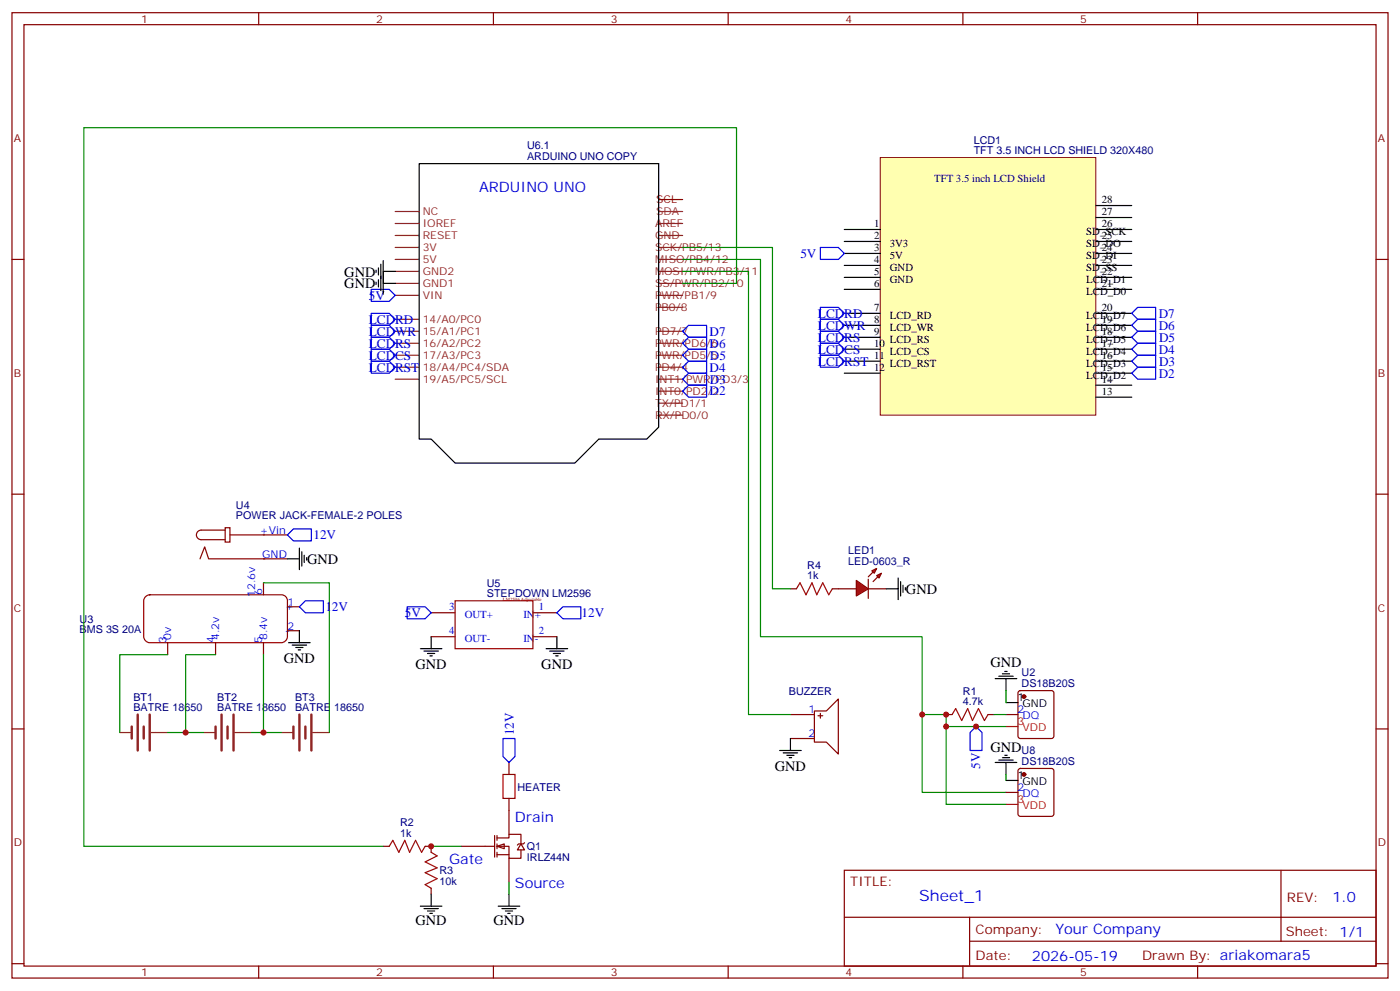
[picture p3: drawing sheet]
<svg xmlns="http://www.w3.org/2000/svg" width="412mm" height="292mm" viewBox="0 0 412 292" stroke-linecap="round" stroke-linejoin="round" font-family="sans-serif">
<g fill="none" stroke="#870000" stroke-width=".35">
<path d="M3.5 3.7h405.4v284.4h-405.4zM7.1 7.3h398.2v277.3h-398.2zM76.2 3.7v3.6M145.3 3.7v3.6M214.5 3.7v3.6M283.6 3.7v3.6M352.8 3.7v3.6M3.5 76.4h3.6M405.3 76.4h3.6M3.5 145.6h3.6M405.3 145.6h3.6M3.5 214.7h3.6"/>
<path d="M278.7 210.5h1.8M291 210.5h1.8M296.3 210.5h3.6M300.1 203.6l.5-.2h9.1l.5 .2 .2 .5v12.7l-.2 .5-.5 .2h-9.1l-.5-.2-.2-.5v-12.7zM405.3 214.7h3.6M248.7 256.3h156.6v28.3h-156.6zM377.3 256.4v20.8M248.7 270.2h156.5M285.6 277.2h119.6M285.6 270.2v14.1M3.5 283.8h3.6M76.2 284.6v3.5"/>
<path d="M145.3 284.6v3.5M214.5 284.6v3.5M283.6 284.6v3.5M352.8 284.6v3.5M405.3 283.8h3.6"/>
</g>
<circle cx="301.6" cy="205.2" r=".53" fill="#870000" stroke="#870000" stroke-width=".35"/>
<path d="M296.3 206.9h3.6" fill="none" stroke="#000" stroke-width=".35"/>
<path d="M296.3 214h3.6" fill="none" stroke="#f00" stroke-width=".35"/>
<path d="M280.5 210.5l1-1.8 1.8 3.5 1.7-3.5 1.5 3.5 1.7-3.5 1.8 3.5 1-1.7" fill="none" stroke="#a10000" stroke-width=".35"/>
<g fill="#fff" stroke="#870000" stroke-width=".35">
<path d="M146.4 249.3l2.1-.7v1.4z"/>
<path d="M153.5 248.6l1 1.7h-2.1z"/>
</g>
<g fill="none" stroke="#870000" stroke-width=".35">
<path d="M66.3 155.4h1.4v4.3h-1.4zM66.3 156.1h-7a1.41 1.41 0 0 0-1.4 1.5 1.41 1.41 0 0 0 1.4 1.4h7M67.7 157.6h17M58.9 164.6l1.4-3.5 1.2 3.5h16.4M77.6 171.7v3.5M77.6 164.6h7.1M84.7 178.7h3.5M49.4 189.3v3.5M63.5 189.3v3.5M77.6 189.3v3.5M84.7 185.8h3.5M127 180.5h7.1"/>
<path d="M127 187.5h7.1M157 180.5h7M157 187.5h7M232.8 217.5h7.1M232.8 210.5h7.1M239.9 209.4h3.5l3.5-3.5v16.2l-3.5-3.5h-3.5zM240.9 210.8h1.5M241.7 210.1v1.4M149.9 224.6v3.5M149.9 235.2v10.5M296.3 233.4h3.6M300.1 226.5l.5-.2h9.1l.5 .2 .2 .5v12.7l-.2 .5-.5 .3h-9.1l-.5-.3-.2-.5v-12.7z"/>
<path d="M112.9 249.3h1.8M125.2 249.3h1.8v1.7M135.8 249.3h9.9M145.7 246.1v6.3M146.4 246.8h3.5v-1.1h3.6v2.9M146.4 249.3h3.5v3.5h3.6v-2.5M146.4 251.7h3.5M146.4 246.1v1.4M146.4 248.6v1.4M146.4 251v1.4M149.9 252.8v7.1M154.5 248.2l-.3 .4h-1.4l-.4 .3"/>
<path d="M127 261.6v1.8"/>
</g>
<path d="M134.1 177h22.9v14.1h-22.9zM148.2 228.1h3.5v7.1h-3.5zM114.7 249.3l1-1.8 1.8 3.5 1.7-3.5 1.4 3.5 1.8-3.5 1.8 3.5 1-1.7M127 251l1.8 1.1-3.6 1.8 3.6 1.7-3.6 1.4 3.6 1.8-3.6 1.8 1.8 1" fill="none" stroke="#a10000" stroke-width=".35"/>
<g fill="none" stroke="#008700" stroke-width=".35">
<path d="M201.1 79.9h19.4v130.6h12.3M201.1 83.5h15.9v-45.9h-192.3v211.7h88.2M77.6 171.7h19.4v44.1M49.4 192.8h-14.1v23M63.5 192.8h-8.8v23M77.6 192.8v23M49.4 215.8h10.6M74.1 215.8h8.8M278.7 214v22.9h17.6M292.8 210.5h3.5M296.3 214h-17.6v-3.5h-7.1v22.9h24.7M296.3 203.4v3.5"/>
<path d="M296.3 228.1v1.8M127 249.3h8.8M149.9 259.9v3.5"/>
</g>
<g fill="none" stroke="#000" stroke-width=".35">
<path d="M123.5 48.2h70.5v77.6l-3.5 3.5h-14.1l-7.1 7.1h-35.2l-7.1-7.1h-3.5zM84.7 164.6h3.5M88.2 161.4v6.4M88.9 162.5v4.2M89.6 163.5v2.2M90.3 164.3v.7M85 189.3h6.4M86.1 190h4.2M87.1 190.7h2.2M87.8 191.4h.7M88.2 185.8v3.5M123.8 191.1h6.4"/>
<path d="M124.9 191.8h4.2M125.9 192.5h2.2M126.6 193.2h.8M127 187.5v3.6M160.9 191.1h6.3M161.9 191.8h4.3M163 192.5h2.1M163.7 193.2h.7M164 187.5v3.6M293.2 199.9h6.3M294.2 199.2h4.2M295.3 198.5h2.1"/>
<path d="M296 197.8h.7M296.3 199.9v3.5M232.8 217.5v3.6M229.7 221.1h6.3M230.7 221.8h4.2M231.8 222.5h2.1M232.5 223.2h.7M293.2 224.6h6.3M294.2 223.9h4.2M295.3 223.2h2.1M296 222.5h.7M296.3 224.6v3.5"/>
<path d="M296.3 229.9h3.6M123.8 266.9h6.4M124.9 267.6h4.2M125.9 268.3h2.2M126.6 269h.8M127 263.4v3.5M146.8 266.9h6.3M147.8 267.6h4.2M148.9 268.3h2.1M149.6 269h.7M149.9 263.4v3.5"/>
</g>
<path d="M84.7 157.6l1.7-1.8h5.3v3.5h-5.3zM90 177h5.2v3.5h-5.2l-1.8-1.8zM119.9 178.7h5.3l1.8 1.8-1.8 1.7h-5.3zM164 180.5l1.8-1.8h5.3v3.5h-5.3zM148.2 217.5h3.5v5.3l-1.8 1.8-1.7-1.8z" fill="none" stroke="#00f" stroke-width=".35"/>
<g fill="none" stroke="#8c2424" stroke-width=".35">
<path d="M116.4 79.9h7.1M116.4 76.4h7.1M116.4 72.9h7.1M116.4 69.4h7.1M116.4 65.8h7.1M116.4 62.3h7.1M194 79.9h7.1M194 76.4h7.1M194 72.9h7.1M194 69.4h7.1M194 65.8h7.1M116.4 97.6h7.1"/>
<path d="M116.4 87h7.1M116.4 83.5h7.1M116.4 94.1h7.1M194 97.6h7.1M194 90.5h7.1M194 87h7.1M194 83.5h7.1M116.4 111.7h7.1M116.4 108.2h7.1M116.4 104.6h7.1M116.4 101.1h7.1M194 118.7h7.1"/>
<path d="M194 115.2h7.1M194 111.7h7.1M194 108.2h7.1M194 104.6h7.1M194 101.1h7.1M194 122.3h7.1M35.3 215.8h3.5M44.4 215.8h5M60 215.8h3.5M69.1 215.8h5M82.9 215.8h3.5M92.1 215.8h4.9"/>
</g>
<path d="M38.8 214v3.5M40.6 210.5v10.6M42.3 214v3.5M44.1 210.5v10.6M63.5 214v3.5M65.3 210.5v10.6M67 214v3.5M68.8 210.5v10.6M86.4 214v3.5M88.2 210.5v10.6M90 214v3.5M91.7 210.5v10.6" fill="none" stroke="#8c2424" stroke-width=".71"/>
<path d="M194 58.8h7.1M42.9 175.7l1.2-.5h38.8a1.76 1.76 0 0 1 1.8 1.8v10.5a1.89 1.89 0 0 1-1.8 1.8h-38.8a1.89 1.89 0 0 1-1.8-1.8v-10.5z" fill="none" stroke="#900" stroke-width=".35"/>
<path d="M194 62.3h7.1" fill="none" stroke="#933" stroke-width=".35"/>
<circle cx="301.6" cy="228.1" r=".53" fill="#870000" stroke="#870000" stroke-width=".35"/>
<path d="M296.3 236.9h3.6" fill="none" stroke="#f00" stroke-width=".35"/>
<g fill="#f00" stroke="#870000" stroke-width=".35">
<path d="M252.2 171l3.6 2.4-3.6 2.1z"/>
<path d="M255.8 170.6v5.6z"/>
</g>
<g fill="#870000" stroke="#870000" stroke-width=".35">
<path d="M255.8 169.9l1.4-1.4z"/>
<path d="M257.2 171.3l1.4-1.4z"/>
</g>
<g fill="#f00" stroke="#870000" stroke-width=".35">
<path d="M256.8 168.1l1.4-.7-.7 1.4z"/>
<path d="M258.2 169.5l1.4-.7-.7 1.5z"/>
</g>
<path d="M232.8 173.4h1.8M245.2 173.4h7M255.8 173.4h5.3" fill="none" stroke="#870000" stroke-width=".35"/>
<path d="M234.6 173.4l1.1-1.7 1.7 3.5 1.8-3.5 1.4 3.5 1.8-3.5 1.7 3.5 1.1-1.8" fill="none" stroke="#a10000" stroke-width=".35"/>
<path d="M201.1 72.9h26.4v100.5h5.3M201.1 76.4h22.9v111.1h47.6v23" fill="none" stroke="#008700" stroke-width=".35"/>
<g fill="none" stroke="#000" stroke-width=".35">
<path d="M110.8 79.6v.7M111.5 78.9v2.1M112.2 77.8v7.8M112.9 76.8v9.8M112.9 79.9h3.5M110.8 83.1v.7M111.5 82.4v2.1M112.9 83.5h3.5M261.1 173.4h3.5M264.6 170.3v6.3M265.3 171.3v4.2M266 172.4v2.1"/>
<path d="M266.7 173.1v.7"/>
</g>
<path d="M109.4 85.2h5.3l1.7 1.8-1.7 1.8h-5.3zM287.5 214l1.8 1.8v5.3h-3.5v-5.3z" fill="none" stroke="#00f" stroke-width=".35"/>
<path d="M259.3 46.4h63.5v75.9h-63.5z" fill="#ffffb0" stroke="#800000" stroke-width=".29"/>
<g fill="none" stroke="#000" stroke-width=".35">
<path d="M248.7 67.6h10.6M248.7 71.1h10.6M248.7 74.6h10.6M248.7 78.2h10.6M322.8 67.6h10.6M322.8 71.1h10.6M322.8 74.6h10.6M322.8 78.2h10.6M322.8 64.1h10.6M322.8 60.5h10.6M248.7 81.7h10.6M248.7 85.2h10.6"/>
<path d="M248.7 92.3h10.6M248.7 95.8h10.6M248.7 99.3h10.6M322.8 81.7h10.6M322.8 85.2h10.6M322.8 92.3h10.6M322.8 95.8h10.6M322.8 99.3h10.6M248.7 102.9h10.6M248.7 106.4h10.6M248.7 109.9h10.6M322.8 102.9h10.6"/>
<path d="M322.8 106.4h10.6M322.8 109.9h10.6M322.8 117h10.6M322.8 113.5h10.6"/>
</g>
<g fill="none" stroke="#00f" stroke-width=".35">
<path d="M241.7 72.9h5.2l1.8 1.7-1.8 1.8h-5.2zM109.4 92.3h5.3l1.7 1.8-1.7 1.7h-5.3zM109.4 95.8h5.3l1.7 1.8-1.7 1.7h-5.3zM109.4 99.3h5.3l1.7 1.8-1.7 1.8h-5.3zM202.8 95.8h5.3v3.5h-5.3l-1.7-1.7zM241.7 97.6h5.2l1.8 1.7-1.8 1.8h-5.2zM241.7 94.1h5.2l1.8 1.7-1.8 1.8h-5.2zM241.7 90.5h5.2l1.8 1.8-1.8 1.8h-5.2zM333.4 99.3l1.7-1.7h5.3v3.5h-5.3zM333.4 95.8l1.7-1.7h5.3v3.5h-5.3zM333.4 92.3l1.7-1.8h5.3v3.6h-5.3zM109.4 102.9h5.3l1.7 1.7-1.7 1.8h-5.3z"/>
<path d="M109.4 106.4h5.3l1.7 1.8-1.7 1.7h-5.3zM201.1 111.7l1.7-1.8h5.3v3.6h-5.3zM201.1 108.2l1.7-1.8h5.3v3.5h-5.3zM201.1 104.6l1.7-1.7h5.3v3.5h-5.3zM201.1 101.1l1.7-1.8h5.3v3.6h-5.3zM202.8 113.5h5.3v3.5h-5.3l-1.7-1.8zM241.7 104.6h5.2l1.8 1.8-1.8 1.8h-5.2zM241.7 101.1h5.2l1.8 1.8-1.8 1.7h-5.2zM333.4 109.9l1.7-1.7h5.3v3.5h-5.3zM333.4 106.4l1.7-1.8h5.3v3.6h-5.3zM333.4 102.9l1.7-1.8h5.3v3.5h-5.3z"/>
</g>
<g fill="#c00">
<circle cx="127" cy="249.3" r=".88"/>
<circle cx="54.7" cy="215.8" r=".88"/>
<circle cx="77.6" cy="215.8" r=".88"/>
<circle cx="278.7" cy="210.5" r=".88"/>
<circle cx="278.7" cy="214" r=".88"/>
<circle cx="271.6" cy="210.5" r=".88"/>
<circle cx="287.5" cy="214" r=".88"/>
</g>
<text font-size="4.6" fill="#00f" x="270.8" y="265.4">Sheet_1</text>
<g font-size="4.2" fill="#00f">
<text x="141.1" y="56.6">ARDUINO UNO</text>
<text x="151.7" y="242.2">Drain</text>
<text x="132.3" y="254.6">Gate</text>
<text x="151.7" y="261.6">Source</text>
<text x="392.5" y="265.6">1.0</text>
<text x="310.9" y="275.2">Your Company</text>
<text x="304" y="283">2026-05-19</text>
</g>
<g font-size="4.2">
<text x="101.4" y="81.4">GND</text>
<text x="101.4" y="85">GND</text>
<text x="90.5" y="166.1">GND</text>
<text x="266.9" y="174.9">GND</text>
<text x="83.6" y="195.4">GND</text>
<text x="122.4" y="197.2">GND</text>
<text x="159.5" y="197.2">GND</text>
<text x="291.7" y="196.6">GND</text>
<text x="291.7" y="221.4">GND</text>
<text x="228.2" y="227.2">GND</text>
<text x="122.4" y="272.6">GND</text>
<text x="145.3" y="272.6">GND</text>
</g>
<g font-size="3.9" fill="#00f">
<text x="235.8" y="75.9">5V</text>
<text x="108.7" y="88.2">5V</text>
<text x="108.7" y="95.3">LCDRD</text>
<text x="240.9" y="93.6">LCDRD</text>
<text x="341.3" y="93.6">D7</text>
<text x="108.7" y="98.8">LCDWR</text>
<text x="209" y="98.8">D7</text>
<text x="240.9" y="100.6">LCDRS</text>
<text x="240.9" y="97.1">LCDWR</text>
<text x="341.3" y="97.1">D6</text>
<text x="341.4" y="100.6">D5</text>
<text x="108.7" y="102.4">LCDRS</text>
<text x="108.7" y="105.9">LCDCS</text>
<text x="209" y="102.4">D6</text>
<text x="209.1" y="105.9">D5</text>
<text x="240.9" y="107.7">LCDRST</text>
<text x="240.9" y="104.1">LCDCS</text>
<text x="341.3" y="104.1">D4</text>
<text x="341.4" y="107.7">D3</text>
<text x="108.7" y="109.4">LCDRST</text>
<text x="209" y="109.4">D4</text>
<text x="209.1" y="113">D3</text>
<text x="341.3" y="111.2">D2</text>
<text x="209" y="116.5">D2</text>
<text x="92.3" y="158.8">12V</text>
<text x="95.9" y="180">12V</text>
<text x="119.2" y="181.8">5V</text>
<text x="171.3" y="181.8">12V</text>
<text x="151.4" y="216.6" transform="rotate(-90 151.4 216.6)">12V</text>
<text x="288.8" y="226.4" transform="rotate(-90 288.8 226.4)">5V</text>
</g>
<g font-size="3.9" fill="#800">
<text x="250.5" y="260.9">TITLE:</text>
<text x="379.1" y="265.6">REV:</text>
<text x="287.4" y="275.1">Company:</text>
<text x="378.7" y="275.7">Sheet: 1/1</text>
<text x="287.4" y="282.8">Date:</text>
<text x="336.4" y="282.9">Drawn By: ariakomara5</text>
</g>
<g font-size="3.2" fill="#800">
<text x="41.6" y="6.7">1</text>
<text x="110.8" y="6.7">2</text>
<text x="179.9" y="6.7">3</text>
<text x="249.1" y="6.7">4</text>
<text x="318.2" y="6.7">5</text>
<text x="4.1" y="41.8">A</text>
<text x="405.9" y="41.8">A</text>
<text x="4.1" y="111">B</text>
<text x="405.9" y="111">B</text>
<text x="4.1" y="180.1">C</text>
<text x="405.9" y="180.1">C</text>
<text x="4.1" y="249.3">D</text>
<text x="405.9" y="249.3">D</text>
<text x="41.6" y="287.5">1</text>
<text x="110.8" y="287.5">2</text>
<text x="179.9" y="287.5">3</text>
<text x="249.1" y="287.5">4</text>
<text x="318.2" y="287.5">5</text>
</g>
<g font-size="3.2" fill="#000080">
<text x="155.3" y="47.1">ARDUINO UNO COPY</text>
<text x="155.3" y="43.9">U6.1</text>
<text x="286.8" y="45.4">TFT 3.5 INCH LCD SHIELD 320X480</text>
<text x="286.8" y="42.3">LCD1</text>
<text x="275.2" y="53.5">TFT 3.5 inch LCD Shield</text>
<text x="69.5" y="149.8">U4</text>
<text x="69.5" y="152.9">POWER JACK-FEMALE-2 POLES</text>
<text x="237.8" y="167.5">R4</text>
<text x="249.9" y="166.4">LED-0603_R</text>
<text x="249.9" y="163.1">LED1</text>
<text x="143.4" y="172.8">U5</text>
<text x="237.8" y="170.6">1k</text>
<text x="143.4" y="175.9">STEPDOWN LM2596</text>
<text x="23.5" y="183.5">U3</text>
<text x="23.5" y="186.5">BMS 3S 20A</text>
<text x="300.9" y="202.3">DS18B20S</text>
<text x="300.9" y="199.2">U2</text>
<text x="39.3" y="209.4">BATRE 18650</text>
<text x="39.3" y="206.3">BT1</text>
<text x="64" y="209.4">BATRE 18650</text>
<text x="64" y="206.3">BT2</text>
<text x="86.9" y="209.4">BATRE 18650</text>
<text x="86.9" y="206.3">BT3</text>
<text x="232.4" y="204.6">BUZZER</text>
<text x="283.6" y="207.6">4.7k</text>
<text x="283.6" y="204.6">R1</text>
<text x="300.9" y="225.2">DS18B20S</text>
<text x="300.9" y="222.2">U8</text>
<text x="152.4" y="232.8">HEATER</text>
<text x="117.8" y="243.4">R2</text>
<text x="117.8" y="246.5">1k</text>
<text x="155.2" y="250.5">Q1</text>
<text x="129.5" y="257.5">R3</text>
<text x="155.2" y="253.6">IRLZ44N</text>
<text x="129.5" y="260.6">10k</text>
</g>
<text font-size="3.2" fill="#900" x="193.3" y="59.8">SCL</text>
<g font-size="3.2">
<text x="324.6" y="59.8">28</text>
<text x="324.6" y="63.4">27</text>
<text x="257.5" y="66.9">1</text>
<text x="257.5" y="70.4">2</text>
<text x="320" y="69.2">SD_SCK</text>
<text x="324.6" y="70.4">25</text>
<text x="324.6" y="66.9">26</text>
<text x="257.5" y="73.9">3</text>
<text x="257.5" y="77.5">4</text>
<text x="262.1" y="72.7">3V3</text>
<text x="262.1" y="76.2">5V</text>
<text x="320" y="76.2">SD_DI</text>
<text x="320" y="72.7">SD_DO</text>
<text x="324.6" y="77.5">23</text>
<text x="324.6" y="73.9">24</text>
<text x="257.5" y="81">5</text>
<text x="262.1" y="79.8">GND</text>
<text x="262.1" y="83.3">GND</text>
<text x="320" y="83.3">LCD_D1</text>
<text x="320" y="79.8">SD_SS</text>
<text x="324.6" y="81">22</text>
<text x="257.5" y="84.5">6</text>
<text x="320" y="86.8">LCD_D0</text>
<text x="324.6" y="84.5">21</text>
<text x="257.5" y="91.6">7</text>
<text x="257.5" y="95.1">8</text>
<text x="262.1" y="93.9">LCD_RD</text>
<text x="320" y="93.9">LCD_D7</text>
<text x="324.6" y="95.1">19</text>
<text x="324.6" y="91.6">20</text>
<text x="257.5" y="98.6">9</text>
<text x="262.1" y="97.4">LCD_WR</text>
<text x="262.1" y="100.9">LCD_RS</text>
<text x="320" y="100.9">LCD_D5</text>
<text x="320" y="97.4">LCD_D6</text>
<text x="324.6" y="98.6">18</text>
<text x="257.5" y="102.2">10</text>
<text x="257.5" y="105.7">11</text>
<text x="262.1" y="104.5">LCD_CS</text>
<text x="262.1" y="108">LCD_RST</text>
<text x="320" y="108">LCD_D3</text>
<text x="320" y="104.5">LCD_D4</text>
<text x="324.6" y="105.7">16</text>
<text x="324.6" y="102.2">17</text>
<text x="257.5" y="109.2">12</text>
<text x="320" y="111.5">LCD_D2</text>
<text x="324.6" y="112.7">14</text>
<text x="324.6" y="109.2">15</text>
<text x="324.6" y="116.3">13</text>
<text x="299.7" y="206.6">1</text>
<text x="301.2" y="208.4">GND</text>
<text x="299.7" y="229.5">1</text>
<text x="301.2" y="231.3">GND</text>
</g>
<g font-size="3.2" fill="#8d2323">
<text x="124.5" y="63.4">NC</text>
<text x="124.5" y="70.4">RESET</text>
<text x="124.5" y="66.9">IOREF</text>
<text x="193" y="70.4">GND</text>
<text x="193" y="66.9">AREF</text>
<text x="124.5" y="77.5">5V</text>
<text x="124.5" y="73.9">3V</text>
<text x="193" y="77.5">MISO/PB4/12</text>
<text x="193" y="73.9">SCK/PB5/13</text>
<text x="124.5" y="81">GND2</text>
<text x="193" y="81">MOSI/PWR/PB3/11</text>
<text x="124.5" y="88.1">VIN</text>
<text x="124.5" y="84.5">GND1</text>
<text x="193" y="88.1">PWR/PB1/9</text>
<text x="193" y="84.5">SS/PWR/PB2/10</text>
<text x="124.5" y="95.1">14/A0/PC0</text>
<text x="193" y="91.6">PB0/8</text>
<text x="124.5" y="98.6">15/A1/PC1</text>
<text x="193" y="98.6">PD7/7</text>
<text x="124.5" y="105.7">17/A3/PC3</text>
<text x="124.5" y="102.2">16/A2/PC2</text>
<text x="193" y="105.7">PWR/PD5/5</text>
<text x="193" y="102.2">PWR/PD6/6</text>
<text x="124.5" y="112.7">19/A5/PC5/SCL</text>
<text x="124.5" y="109.2">18/A4/PC4/SDA</text>
<text x="193" y="112.7">INT1/PWR/PD3/3</text>
<text x="193" y="109.2">PD4/4</text>
<text x="193" y="119.8">TX/PD1/1</text>
<text x="193" y="116.3">INT0/PD2/2</text>
<text x="193" y="123.3">RX/PD0/0</text>
</g>
<text font-size="3.2" fill="#933" x="193.3" y="63.4">SDA</text>
<g font-size="3.2" fill="#00f">
<text x="76.6" y="157.2">+Vin</text>
<text x="77.3" y="164.3">GND</text>
<text x="75.1" y="175.9" transform="rotate(-90 75.1 175.9)">12.6v</text>
<text x="77.3" y="175.2" transform="rotate(-90 77.3 175.2)">6</text>
<text x="84" y="179.8">+</text>
<text x="84.7" y="178.4">1</text>
<text x="132.3" y="179.8">3</text>
<text x="158.7" y="179.8">1</text>
<text x="84.7" y="185.4">2</text>
<text x="136.9" y="182.1">OUT+</text>
<text x="154.2" y="182.1">IN+</text>
<text x="49" y="189.3" transform="rotate(-90 49 189.3)">3</text>
<text x="50.4" y="188.6" transform="rotate(-90 50.4 188.6)">0v</text>
<text x="63.1" y="189.3" transform="rotate(-90 63.1 189.3)">4</text>
<text x="64.6" y="188.6" transform="rotate(-90 64.6 188.6)">4.2v</text>
<text x="77.3" y="189.3" transform="rotate(-90 77.3 189.3)">5</text>
<text x="78.7" y="188.6" transform="rotate(-90 78.7 188.6)">8.4v</text>
<text x="84" y="186.8">-</text>
<text x="132.3" y="186.8">4</text>
<text x="136.9" y="189.1">OUT-</text>
<text x="154.2" y="189.1">IN-</text>
<text x="158.7" y="186.8">2</text>
<text x="238.1" y="210.1">1</text>
<text x="299.7" y="210.1">2</text>
<text x="301.2" y="211.9">DQ</text>
<text x="238.1" y="217.2">2</text>
<text x="299.7" y="233">2</text>
<text x="301.2" y="234.8">DQ</text>
</g>
<g font-size="3.2" fill="#f00">
<text x="299.7" y="213.6">3</text>
<text x="301.2" y="215.4">VDD</text>
<text x="299.7" y="236.6">3</text>
<text x="301.2" y="238.3">VDD</text>
</g>
<text font-size="1.4" fill="#840000" x="148.2" y="177">LM2596 Adjustable</text>
</svg>
